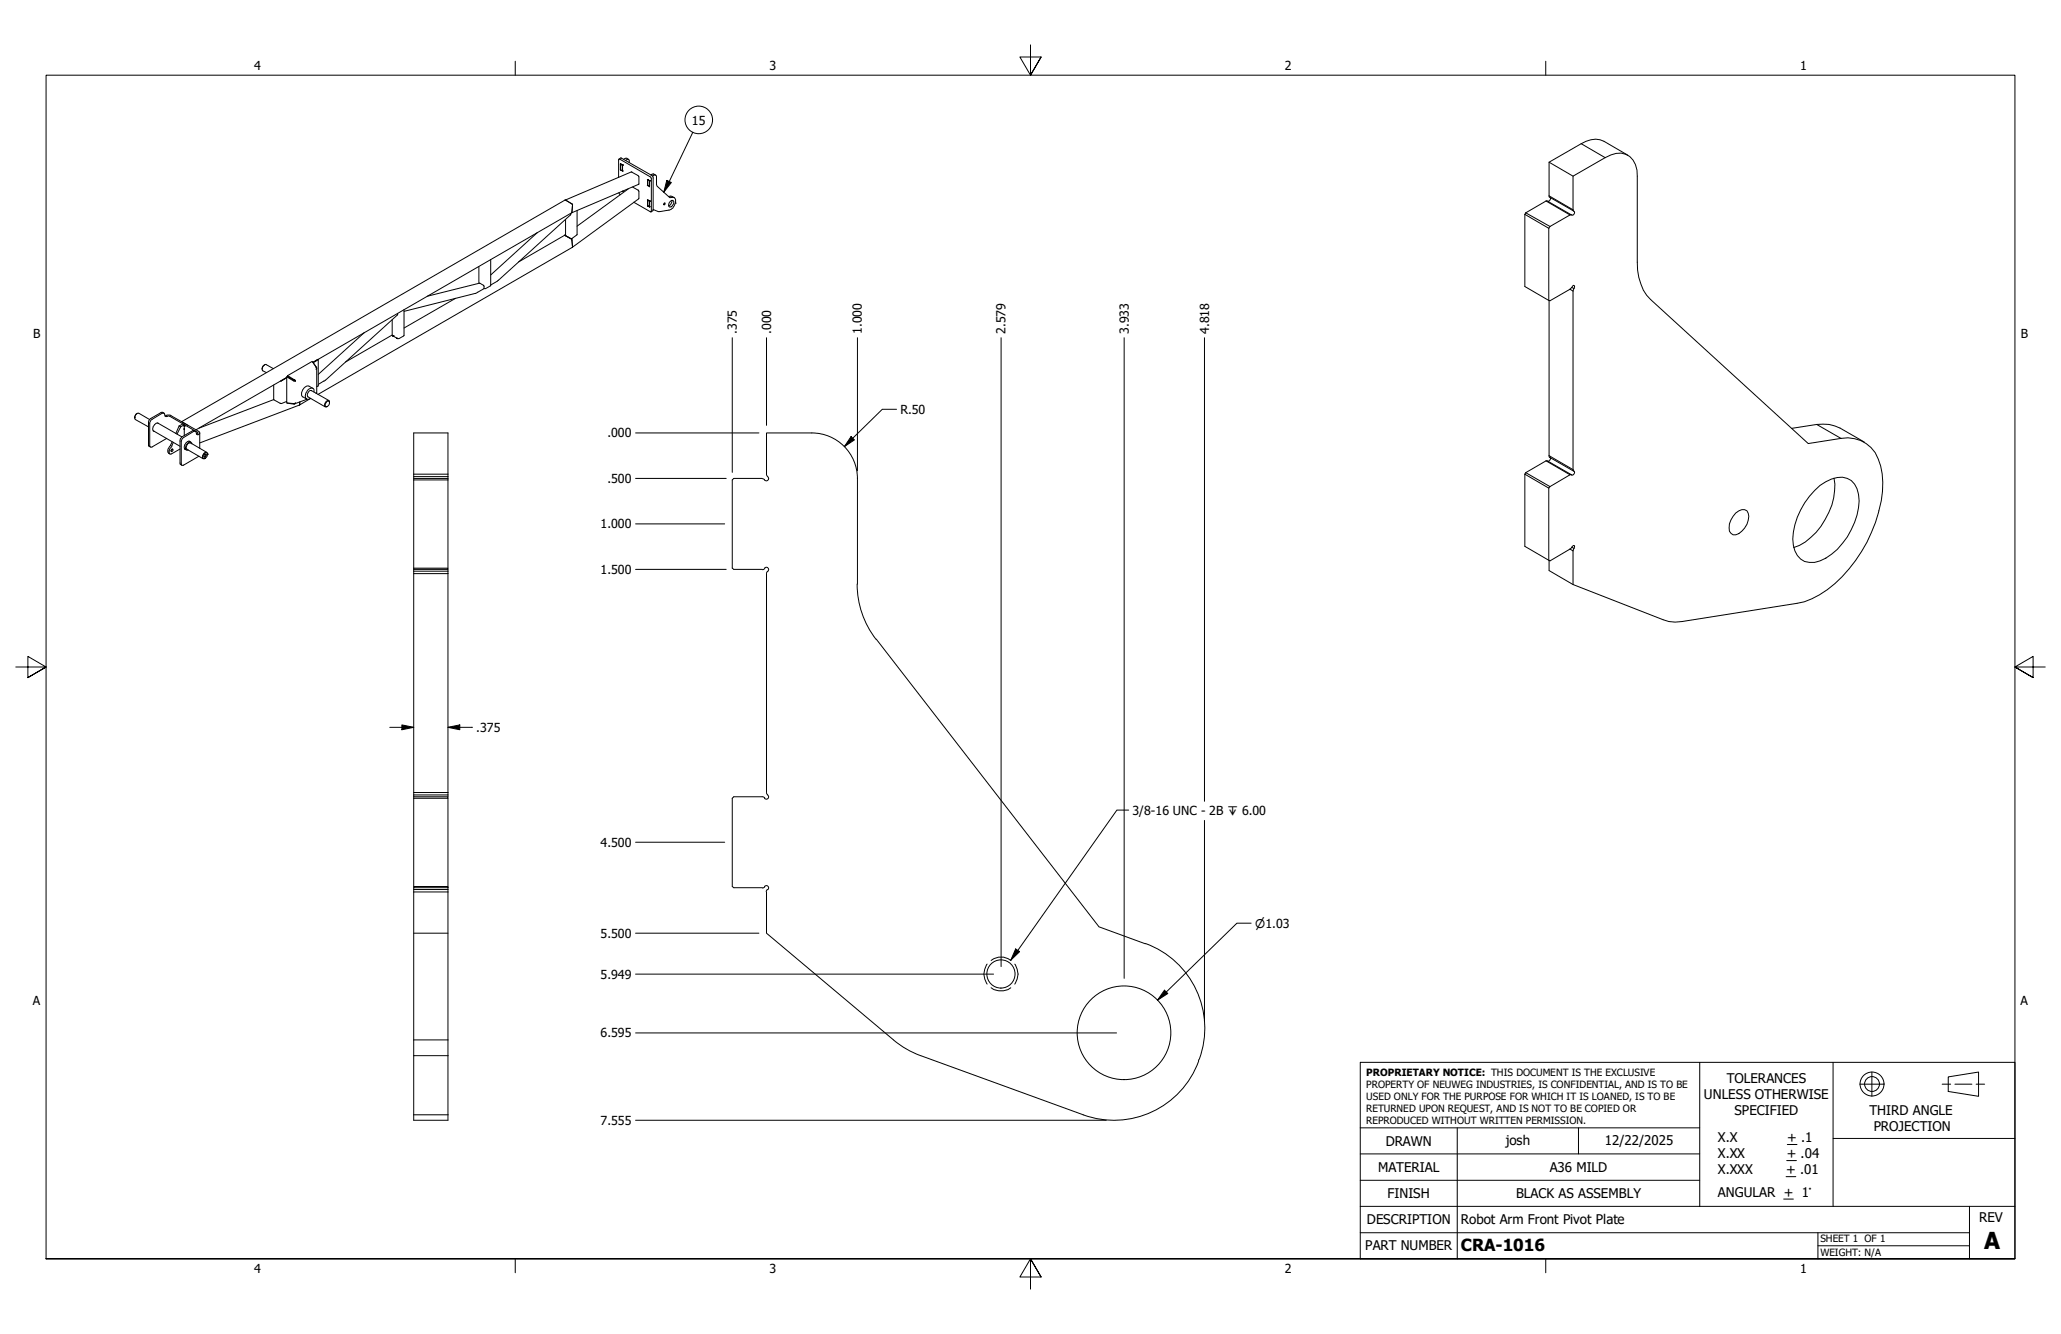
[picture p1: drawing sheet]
<svg xmlns="http://www.w3.org/2000/svg" width="432mm" height="279mm" viewBox="0 0 432 279" stroke-linecap="round" stroke-linejoin="round" font-family="sans-serif">
<!-- layer: Visible (ANSI) -->
<g fill="none" stroke="#000" stroke-width=".21">
<path d="M129.6 37.1l.1-3.8 6.7 3.8 .1 7.2-.2 .1-3.5-2M129.7 33.3l.5-.2 6.6 3.9v7.1l-.4 .3M130 35.5v.1M130 34.4v1.2M130 35.6h.1M130 34.4h.1M130 35.6l.4 .2M130 34.4l.4 .2M130 34.4l.4 .1M130.4 34.5h.1M130.4 35.8h.1M130.4 34.5v.1"/>
<path d="M130.4 34.6v1.2M130.4 34.6h.1M130.7 33.3l.6-.2 .4 .3M131.1 33.6l.2-.1a.3 .3 0 0 1 .4-.1 .3 .3 0 0 1 .1 .3v.3M131.6 39.6l-10.7 7.8M132.5 39.2l1.3 .7v1.8l-13.9 10.1M135.7 37.6h.1M135.6 38.8h.1M135.6 38.8l.1 .1M135.7 37.7l.4 .1zM135.7 38.9l.4 .2M135.7 38.9h.1"/>
<path d="M135.7 38.8l.4 .3M135.7 37.6v1.2M136.1 37.9h.1M136.1 39.1h.1M136.1 37.8h.1M136.1 37.8v.1M136.1 37.8v1.3M136.1 37.9v1.2M136.3 36.6l.5-.2 .6 .3M136.7 36.9l.3-.2a.34 .34 0 0 1 .4 0 .34 .34 0 0 1 .1 .3v1.7l.2 .3 2.6 2.4 .5-.1a.77 .77 0 0 1 .7 1.2l-.5 1-.7 .5-2.4 .3-1.1-.4M324.5 34l5.1 2.9M341.1 32.5l-5.1-2.9a4.5 4.5 0 0 0-4.7 .5l-6.8 3.9v7.2l5.2 3"/>
<path d="M100.3 55.8v3.5M102.8 54.4v5.4l-1.1 .7h-.3M112.6 48.7l-9.8 8.9M118.3 49.3l1.5 .9 .1 1.6M118.3 49.3l-9.7 5.6M118.4 41.9l13.9-5.9 1.4 .8 .2 .2-.1 1.6-14 6M118.5 49.1l-.2 .2M119.6 44.7v.3l-15.2 13.7-1.6 1M119.8 44.6l.1-1.9-1.5-.8-80.4 46.4M119.8 44.6l-54.2 31.3 .9-.6M119.9 51.8l-53.3 30.8M120.9 44.1v5l-1.1 .9h-.2l-1.1-.7v-3.3"/>
<path d="M129.7 40.4l.3 .4M130.4 40.1h.1M135.6 43.1h.1M135.7 43.1h.1M135.7 41.9v1.2M135.7 41.9h.1M135.7 41.9l.4 .2M135.7 43.1l.4 .2M136.1 42.2h.1M136.1 43.3h.1M136.1 42.1h.1M136.1 42.1v.1"/>
<path d="M136.1 42.2v1.1M140.1 41.1h.6l.5 .3M140.3 42.3a.46 .46 0 0 1 .7-.3 .46 .46 0 0 1 0 .8l-.2 .3a.44 .44 0 0 1-.6 .2 .44 .44 0 0 1-.1-.7zM140.8 42l-.3 .8-.4 .3M141.5 42.5h.1M319.5 44.9v15.1l5.2 3 4.2-2.4 .8-.8a.62 .62 0 0 1-.1 .9v37.7l.3 .4v.3l-.4 .4-.6-.1-4.2 2.5M319.5 44.9l5 2.9M319.7 44.6l4.3-2.6 5.2 3M319.7 44.6l-.2 .3M319.7 44.6l5 2.8M324.5 47.8v15.1M324.7 47.4l4.2-2.4 .6 .1 .4-.5v-.2l-.3-.5v-7l6.7-3.9a4.6 4.6 0 0 1 5.1-.2 5 5 0 0 1 1.6 4.1v18a10.8 10.8 0 0 0 2.8 7.8l33 30.2 6.9-1.1a7.1 7.1 0 0 1 8.3 5.8 22.3 22.3 0 0 1-1.9 13.8 28.8 28.8 0 0 1-10.9 13.2l-3.2 1.4-1.5 .4-24.1 3.8-1.4 .1-1.4-.1-20-7.8v-7l.3-1.1a.69 .69 0 0 0-.8 .6l-4.4 2.6-5.2-3.1v-15.1"/>
<path d="M324.7 47.4l-.2 .4M324.8 41.4a.58 .58 0 0 1-.4 .8M55.4 76.4l-.3 .3-.2 .6M57.3 77.2l-1.5-.8a.83 .83 0 0 0-.8 .4 .83 .83 0 0 0 .1 .9l.7 .3M58.9 79.8l1.2-.7-19.1 10.9M60.1 79.1l-1.4 .7M60.1 78.9h.1l1.3 .7v.2M60.1 78.9v5.5l1.4 .1 .4-.1-.3 .2M60.1 78.9l1.4 .9M60.3 78.7l-.1 .1 1.4 .8v-.1M60.3 78.7l1.3 .8M60.3 78.9h.1"/>
<path d="M60.7 79.1h.1M61.4 79.5h.1M61.5 79.8h.4M61.5 79.6l.3 .2M61.6 79.6l.2 .2M61.6 79.5l.3 .3M61.8 79.8h.1M65.5 75.8l.7 1.2M66.3 76.9l.1 .4h-.2v-.4l-.8-1.2-5.1 3M66.4 77.1l-.1 5.3M66.6 75.2l-.9 .7M66.7 75.3v5.5l-.3 .2"/>
<path d="M76.3 69.7l-9.6 8.7M82.2 66.9v3.3l.2 .2M82.2 70.2l-9.8 5.6M82.4 70.4h.1M82.4 70.4l.7 .5M83.1 70.9h.1M83.2 70.9h.1M83.3 65.7l-.1 .3-15 13.6-1.5 .9M84.6 64.8v5.5l-1 .6h-.4M89.5 62l11-2.7 .9 .6v.6l-1.8 1-15 3.7M95.4 62.5l-10.8 6.2M324.5 62.9v32.7l5.2 3.1"/>
<path d="M28.2 87.5h.1M28.8 86.6l-.4 .2-.2 .7M31.4 87.9l-2.3-1.3a.89 .89 0 0 0-.7 1.3l2.7 1.5M32.1 90.2l5.6 3.3M33 88.6l5.1 2.9M33.2 88.7a.74 .74 0 0 0-1.1 .6l-.1 .7 .3 .4M34.4 86.6l-.6-.2-2.3 1.3-.3 .4-.1 5.3 .4 .2M34.5 87.1l.5-.2h.6l6.1 3.5a.38 .38 0 0 1-.1 .6 .38 .38 0 0 1-.5-.4 .32 .32 0 0 0-.2-.3 .32 .32 0 0 0-.3 .1l-2.3 1.4-.3 .5v4.8a.32 .32 0 0 0 .1 .3 .32 .32 0 0 0 .4 0l3.2-1.8M35.9 94.2l.1-.1a.23 .23 0 0 1 .3 .2 .23 .23 0 0 1-.3 .3l-.2-.1zM36 94.1l-.2 .3M36.1 92.5l-.3 .7a1.45 1.45 0 0 0-.5 1.7l.3 .2M36.3 92.6l-.3 .9a1.31 1.31 0 0 0-.4 1.6l2.1-1.1"/>
<path d="M37.5 89.2l-.7 1.6M37.5 89.2l.3 .2M37.8 89.4l-.7 1.5M38.1 88.3l1.3 .8M38.5 89.9h.1M38.6 89.3h.1M38.6 89.8v.1M38.6 89.2v.1M38.6 89.9h.1M38.6 89.2v-.2l-.8 .4M38.6 89.2h.1M38.6 89.3v.5"/>
<path d="M38.6 89.9v1.3M38.6 89l-.2-.2-.9 .4M38.7 89.2h.1M38.7 94l.4 .2M39.6 92.4l.4 .2M39.8 92.5a.74 .74 0 0 0-1.1 .6l-.1 .8 .3 .3M40.2 93a.5 .5 0 0 0-.5-.4 .5 .5 0 0 0-.5 .3l-.3 .8a.42 .42 0 0 0 .1 .5 .42 .42 0 0 0 .4 0M41 90.4l-.6-.2-2.3 1.3-.3 .4-.1 5.3 .4 .3M41.1 90.9a.27 .27 0 0 0 .3-.1 .27 .27 0 0 0 .1-.2l-5.9-3.4h-.5a.41 .41 0 0 1-.5-.1 .41 .41 0 0 1-.1-.4l-.3-.2-.2 .1-2.3 1.3-.3 .6v4.8a.32 .32 0 0 0 .1 .3 .32 .32 0 0 0 .4 0l3-1.8M41.8 90.7v3.2M42.8 95.2l.1-.1a.27 .27 0 0 1 .4 .2 .27 .27 0 0 1-.2 .3 .22 .22 0 0 1-.3 .1 .22 .22 0 0 1 0-.3zM42.9 94.9l.1-.1a.4 .4 0 0 1 .5 .2 .4 .4 0 0 1-.1 .4l-.1 .3a.45 .45 0 0 1-.7 .3 .45 .45 0 0 1 0-.8z"/>
<path d="M42.9 95.1a.25 .25 0 0 1 .2 .4 .25 .25 0 0 1-.4 .1M43.3 94.7l-3.4-1.9a.89 .89 0 0 0-.7 1.3l3.3 2M43.5 95.1a.48 .48 0 0 0-.5-.4 .48 .48 0 0 0-.5 .5l-.1 .5a.34 .34 0 0 0 .2 .4 .34 .34 0 0 0 .4-.1M43.5 95.1h.1M57.3 80.6v3.1l1.5 .8 1.3-.4M57.3 83.7l-15.6 6M60.2 84.4l1.4 .2v-.1M62.7 84.8l-20.9 8M62.8 84.2l-.1 .6M64.3 83.6l-2.6 1M65.1 83.4l-2.4 1.4M65.2 81.8l3.7 2.1"/>
<path d="M65.3 81.9a.8 .8 0 0 0-.9 1l.1 .2 3.6 2.1M65.5 81.3l-.7-.4a1.53 1.53 0 0 0-1.6 1.8l.2 .4 .9 .5-.2 .1 .1-.1M65.8 82.1a.6 .6 0 0 0-.2-.8 .6 .6 0 0 0-.8 .2 1.43 1.43 0 0 0-.5 2.1l.7-.2M68.5 84.1a.36 .36 0 0 1 .5 0 .36 .36 0 0 1 0 .5l-.1 .2a.41 .41 0 0 1-.6 .4 .41 .41 0 0 1 0-.7zM69 84.3a.38 .38 0 0 0-.3-.4 .38 .38 0 0 0-.4 .3l-.3 .6a.36 .36 0 0 0 .2 .4 .36 .36 0 0 0 .4 0M160.6 99.3l.2 .5M160.8 99.8a.49 .49 0 0 1 0 .8 .49 .49 0 0 1-.7-.2l-.4-.1M170.1 90.7a9.6 9.6 0 0 1 9.5 9.5M170.1 90.7h-9.5v8.6M319.7 99l5 2.9-.2 .3-5-2.9M319.7 99l4.2-2.5h.3l5 2.9M319.7 99l-.2 .3"/>
<path d="M324.8 95.8a.69 .69 0 0 1-.4 .8M375.3 89.7l5.3-.8a7.8 7.8 0 0 1 4.9 .8l5.1 2.9M86.7 119h7.2v.3h-7.2M86.7 100.5h7.2M86.7 100.2h7.2M93.9 119v-28.3h-7.2v95M93.9 119.3v47.6M159.7 100.2h-6l-.3 .3v18.5l.3 .3h6M160.2 119a.48 .48 0 0 1 .7-.1 .48 .48 0 0 1-.1 .8M160.2 119l-.5 .3M160.8 119.7l-.2 .4M179.6 100.2v22.2"/>
<path d="M324.5 102.2v15.1M324.5 117.3v2.2l5.1 2.9M363.7 107.4a1.79 1.79 0 0 1 2.3-.4 3.7 3.7 0 0 1-1.7 4.8 1.24 1.24 0 0 1-1.5 .1 1.24 1.24 0 0 1-.5-1.3 4.6 4.6 0 0 1 1.4-3.2zM380.2 102.7a8.3 8.3 0 0 1 5.8-2.8 3.7 3.7 0 0 1 3.4 3.7 13.7 13.7 0 0 1-3.4 10.2 10.7 10.7 0 0 1-5.8 4 3.8 3.8 0 0 1-4.5-3.6 14.6 14.6 0 0 1 4.5-11.5zM384.2 100.1a13.3 13.3 0 0 1-2.7 10.1 12.4 12.4 0 0 1-5.7 4.5M160.6 120.1v45.9M179.6 122.3a18.9 18.9 0 0 0 3.9 11.6M183.6 133.9l46.7 60.2 9.7 3.6M86.7 166.9h7.2v.3h-7.2M93.9 167.2v18.5M159.7 166.9h-6l-.3 .3v18.5l.3 .2h6M159.7 166.9l.5 .3"/>
<path d="M160.6 166l.2 .5M160.8 166.5a.48 .48 0 0 1 .1 .7 .48 .48 0 0 1-.7 0M86.7 185.7h7.2v.2h-7.2zM86.7 185.9v48.7h7.2v-48.7M86.7 195.5h7.2M160.2 185.7a.48 .48 0 0 1 .7-.1 .48 .48 0 0 1-.1 .8M160.2 185.7l-.5 .3M160.6 186.8v8.7l26.6 22.3M160.8 186.3l-.3 .5M240 197.6a18.9 18.9 0 0 1 11.3 24.2M187.2 217.8a18.9 18.9 0 0 0 5.7 3.3l34 12.4a18.9 18.9 0 0 0 24.2-11.3M251.2 221.9l-.1 .3"/>
<circle cx="139.2" cy="42.7" r=".17"/>
<circle cx="209.7" cy="204" r="2.95"/>
<circle cx="235.5" cy="216.3" r="9.8"/>
</g>
<!-- layer: Visible Narrow (ANSI) -->
<g fill="none" stroke="#000" stroke-width=".21">
<path d="M331.3 30.1l5 2.9M323.9 42.1l5 2.9M324.5 41l5.1 2.9M328.9 60.6l.7 .4M329.3 60.2l.5 .3M86.7 99.8h7.2M86.7 99.3h7.2M323.9 96.5l5 2.9M324.5 95.4l5.1 3M380.6 88.9l5.1 2.9M86.7 119.6h7.2M328.9 115l.7 .4"/>
<path d="M329.3 114.6l.5 .3M86.7 120.1h7.2M86.7 166h7.2M86.7 166.5h7.2M86.7 186.3h7.2M86.7 186.8h7.2M86.7 217.8h7.2M86.7 221.1h7.2M86.7 233.5h7.2"/>
</g>
<!-- layer: Hidden Narrow (ANSI) -->
<path d="M206.8 201.9a3.5 3.5 0 0 0 0 4.2M207.6 206.9a3.5 3.5 0 0 0 4.2 0M207.6 201.2a3.3 3.3 0 0 1 4.2 0M212.6 201.9a3.5 3.5 0 0 1 0 4.2" fill="none" stroke="#000" stroke-width=".21"/>
<!-- layer: Border (ANSI) -->
<path d="M107.9 12.8v2.9M215.9 9.4v6.3l-2.2-3.8h4.4l-2.2 3.8 2.2-3.8M323.8 12.8v2.9M3.3 139.7h6.4l-3.9-2.2v4.4l3.9-2.2-3.9 2.2M428.5 139.7h-6.4l3.9-2.2v4.4l-3.9-2.2 3.9 2.2M9.7 263.7v-248h412.4v248h-412.4h412.4M107.9 263.7v2.9M218.1 267.5l-2.2-3.8 2.2 3.8h-4.4l2.2-3.8v6.3M323.8 263.7v2.9" fill="none" stroke="#000" stroke-width=".21"/>
<!-- layer: Title (ANSI) -->
<g fill="none" stroke="#000" stroke-width=".21">
<path d="M285 222.5h137.1v41.2h-137.1zM285 236.2h71.1M305.3 236.2v27.5M330.7 236.2v5.5M356.1 222.5v30.2M374.5 239.7h2M384 222.5v15.9M389.6 227.1h5.1M392.2 224.5v5.1M406.9 227.1h1.8M408.2 225.6l6.3-1.1v5.1l-6.3-1zM409.6 227.1h3.5"/>
<path d="M414 227.1h1.8M422.1 238.4h-38.1v14.3M285 258.2h127.6M285 252.7h137.1M285 247.2h71.1M285 241.7h71.1M373.7 251.1h2M374.2 246.4h2M374.3 243.1h2.1M380.9 258.2v5.5M412.6 252.7v11M380.9 260.9h31.7"/>
<circle cx="392.2" cy="227" r="2.51"/>
<circle cx="392.2" cy="227" r="1.56"/>
</g>
<!-- layer: Symbol (ANSI) -->
<g fill="none" stroke="#000" stroke-width=".21">
<path d="M139.7 37.8l1 .4-1.6 2.1zM145.2 27.7l-6.1 12.6M236.5 169.7h-2.5l-22.2 31.4M212.8 198.8l.8 .5-1.8 1.8z"/>
<circle cx="146.4" cy="25.1" r="2.89"/>
</g>
<path d="M139.7 37.8l1 .4-1.6 2.1zM212.8 198.8l.8 .5-1.8 1.8z" fill="#000"/>
<!-- layer: Dimension (ANSI) -->
<g fill="none" stroke="#000" stroke-width=".21">
<path d="M153.4 70.7v28.2M160.6 70.7v18.4M179.6 70.7v27.9M209.7 70.7v131.7M235.5 70.7v134.2M252.3 70.7v97.1M133.2 90.7h25.8M178.3 91.4l.7 .7-2.1 1.4zM187.8 85.7h-3l-7.9 7.8M133.2 100.2h18.9M133.2 109.7h18.6M133.2 119.3h18.9"/>
<path d="M81.7 152.3h5M84.2 151.8l2.5 .5-2.5 .5zM93.9 152.3l2.4-.5v1zM93.9 152.3h5.1M133.2 176.4h18.6M252.3 171.8v42M133.2 195.5h25.8M262.1 193.4h-3l-16.6 16.1M133.2 204h75M133.2 216.3h100.7M244 207.4l.7 .7-2.2 1.4zM133.2 234.6h98.6"/>
</g>
<path d="M178.3 91.4l.7 .7-2.1 1.4zM84.2 151.8l2.5 .5-2.5 .5zM93.9 152.3l2.4-.5v1zM244 207.4l.7 .7-2.2 1.4z" fill="#000"/>
<text font-size="4.9" x="415.7" y="261.6">A</text>
<text font-size="3.5" x="306.1" y="262">CRA-1016</text>
<g font-size="2.8">
<text x="361.8" y="226.9">TOLERANCES</text>
<text x="357" y="230.3">UNLESS OTHERWISE</text>
<text x="363.4" y="233.6">SPECIFIED</text>
<text x="391.7" y="233.5">THIRD ANGLE</text>
<text x="290.3" y="240">DRAWN</text>
<text x="315.5" y="239.7">josh</text>
<text x="336.2" y="239.8">12/22/2025</text>
<text x="359.9" y="239.3">X.X</text>
<text x="374.5" y="239.3">+ .1</text>
<text x="392.6" y="236.8">PROJECTION</text>
<text x="288.7" y="245.5">MATERIAL</text>
<text x="324.7" y="245.5">A36 MILD</text>
<text x="359.9" y="242.6">X.XX</text>
<text x="359.9" y="245.9">X.XXX</text>
<text x="374.2" y="245.9">+ .01</text>
<text x="374.3" y="242.6">+ .04</text>
<text x="290.7" y="251">FINISH</text>
<text x="317.6" y="251">BLACK AS ASSEMBLY</text>
<text x="359.9" y="250.7">ANGULAR + 1°</text>
<text x="286.4" y="256.4">DESCRIPTION</text>
<text x="306.1" y="256.3">Robot Arm Front Pivot Plate</text>
<text x="414.7" y="256">REV</text>
<text x="286" y="261.9">PART NUMBER</text>
</g>
<g font-size="2.6">
<text x="53.3" y="14.7">4</text>
<text x="161.2" y="14.7">3</text>
<text x="269.2" y="14.7">2</text>
<text x="377.1" y="14.7">1</text>
<text x="145" y="26.1">15</text>
<text x="6.9" y="70.8">B</text>
<text x="154.4" y="70" transform="rotate(-90 154.4 70)">.375</text>
<text x="161.5" y="70" transform="rotate(-90 161.5 70)">.000</text>
<text x="180.6" y="70" transform="rotate(-90 180.6 70)">1.000</text>
<text x="210.7" y="70" transform="rotate(-90 210.7 70)">2.579</text>
<text x="236.5" y="70" transform="rotate(-90 236.5 70)">3.933</text>
<text x="253.3" y="70" transform="rotate(-90 253.3 70)">4.818</text>
<text x="423.4" y="70.8">B</text>
<text x="188.7" y="86.7">R.50</text>
<text x="127.3" y="91.6">.000</text>
<text x="127.3" y="101.2">.500</text>
<text x="125.8" y="110.7">1.000</text>
<text x="125.8" y="120.2">1.500</text>
<text x="99.8" y="153.3">.375</text>
<text x="237.2" y="170.6">3/8-16 UNC - 2B ↧ 6.00</text>
<text x="125.8" y="177.4">4.500</text>
<text x="125.8" y="196.4">5.500</text>
<text x="125.8" y="205">5.949</text>
<text x="6.9" y="210.5">A</text>
<text x="423.3" y="210.5">A</text>
<text x="125.8" y="217.3">6.595</text>
<text x="125.8" y="235.5">7.555</text>
<text x="53.3" y="266.6">4</text>
<text x="161.2" y="266.6">3</text>
<text x="269.2" y="266.6">2</text>
<text x="377.1" y="266.6">1</text>
</g>
<text font-size="2.5" x="263" y="194.3">⌀1.03</text>
<g font-size="2.1">
<text x="286.3" y="225.4">PROPRIETARY NOTICE: THIS DOCUMENT IS THE EXCLUSIVE</text>
<text x="286.3" y="227.8">PROPERTY OF NEUWEG INDUSTRIES, IS CONFIDENTIAL, AND IS TO BE</text>
<text x="286.3" y="230.4">USED ONLY FOR THE PURPOSE FOR WHICH IT IS LOANED, IS TO BE</text>
<text x="286.3" y="232.9">RETURNED UPON REQUEST, AND IS NOT TO BE COPIED OR</text>
<text x="286.3" y="235.4">REPRODUCED WITHOUT WRITTEN PERMISSION.</text>
<text x="381.4" y="260.2">SHEET 1 OF 1</text>
<text x="381.4" y="263">WEIGHT: N/A</text>
</g>
</svg>
